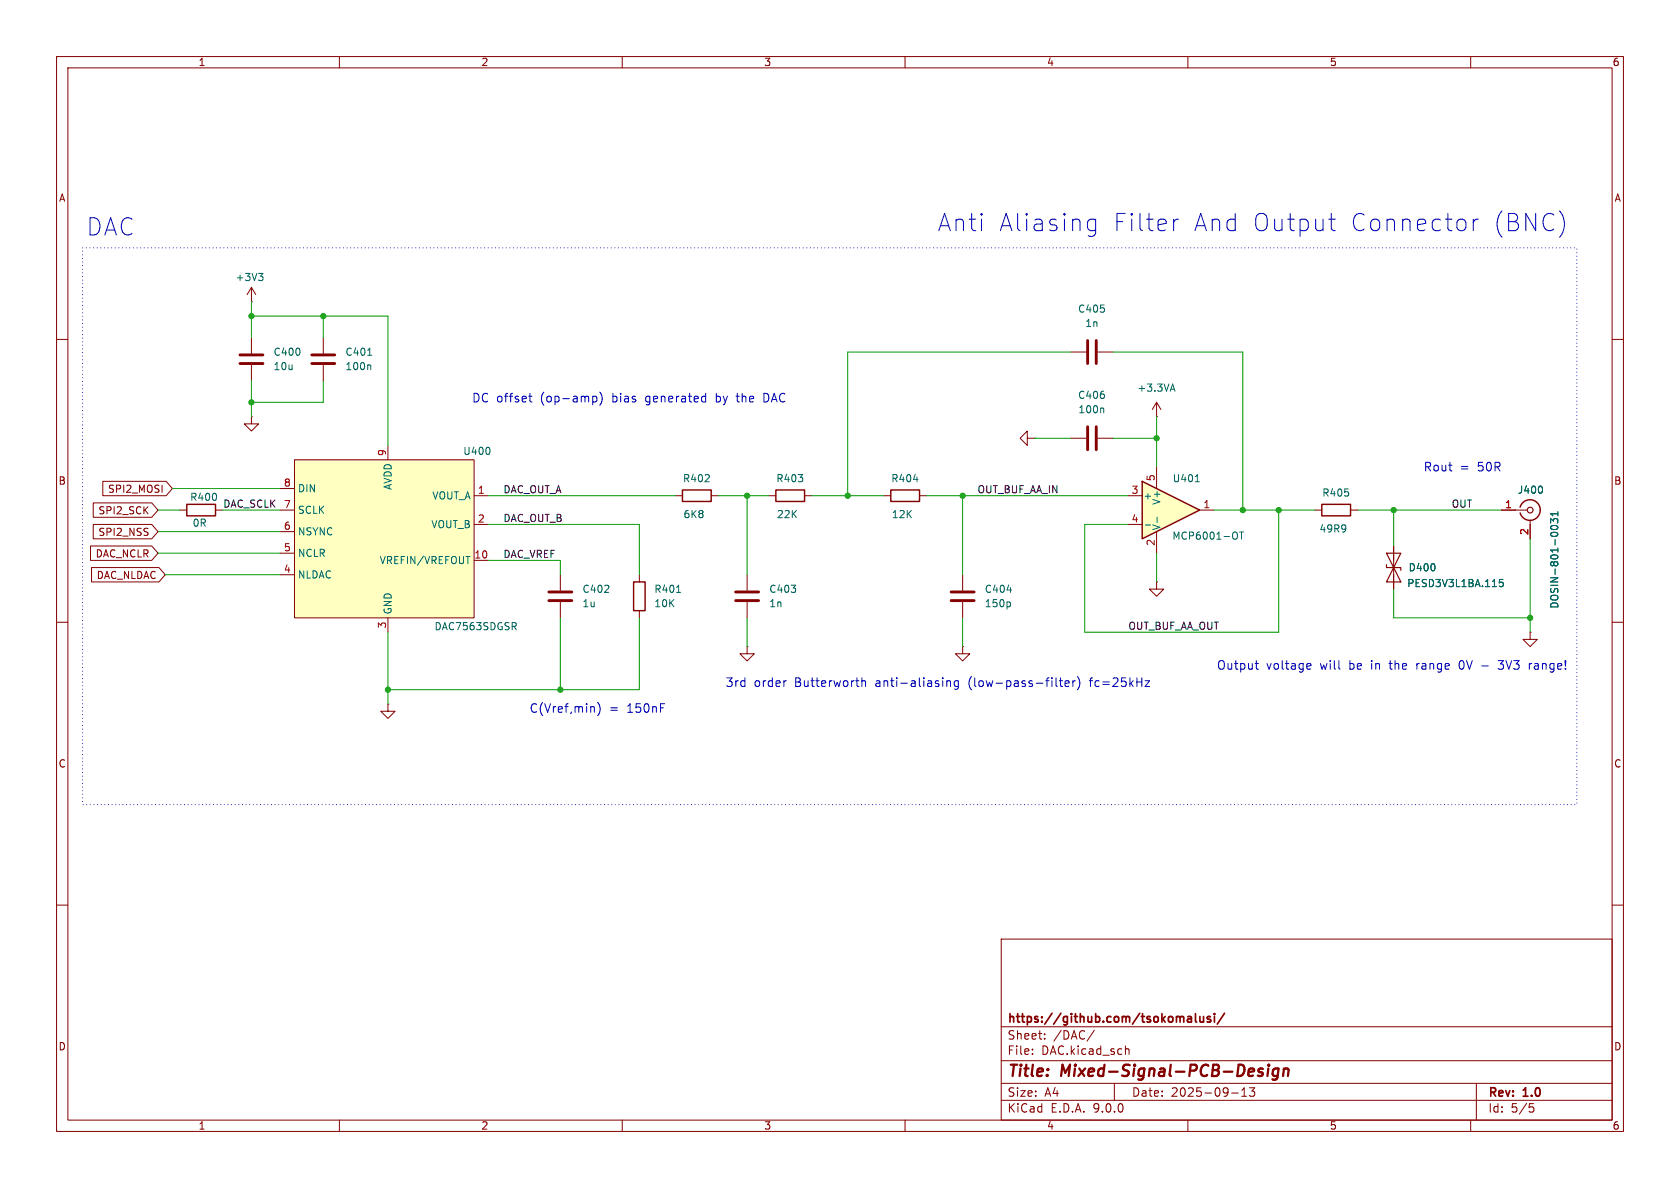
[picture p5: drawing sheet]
<svg xmlns="http://www.w3.org/2000/svg" width="297mm" height="210mm" viewBox="0 0 297 210" stroke-linecap="round" stroke-linejoin="round" font-family="sans-serif">
<g fill="none" stroke="#840000" stroke-width=".18">
<path d="M10 10h277v190h-277zM12 12h273v186h-273zM60 10v2M110 10v2M160 10v2M210 10v2M260 10v2M10 60h2M189.2 62.2h2.8M194.1 62.2h2.7M204.5 73.7h.1M204.5 71.1l-.8 1.3"/>
<path d="M204.5 71.1l.7 1.3M204.5 71.1v2.6M285 60h2M10 110h2M113 101.6v1.3M113 108v1.2M204.5 102.9v1.2h1.2l-1.2 1.3-1.3-1.3h1.3M204.5 102.9h.1M270.5 111.8v1.2h1.3l-1.3 1.3-1.3-1.3h1.3M270.5 111.8h.1M285 110h2M68.6 124.5v1.2h1.2l-1.2 1.3-1.3-1.3h1.3"/>
<path d="M68.6 124.5h.1M10 160h2M177 166h108v32h-108zM285 160h2M60 198v2M110 198v2M160 198v2M177 194.5h108M177 191.5h108M177 187.5h108M177 181.5h108M182.5 186.3v.1"/>
<path d="M182.5 185.5v.1M184.7 183.6v.1M184.7 182.8v.1M193.5 182.1l-1.3 2M197 191.5v3M199 185.5l.2-.1 .3 .1 .1 .9M210 198v2M217.7 193.2h1.2M219.5 193.8h.9M219.5 192.7l.5-.4v1.5M221.8 192.3l-.5 .6 .4 .1v.7l-.2 .1h-.4l-.2-.1M260 198v2"/>
<path d="M261 191.5v6.5M270.4 195.1h.7M270.5 195.7h.4l.3 .3-.2 .5-.5 .1"/>
</g>
<path d="M222.7 189.5l.5 .1v.3l-.3 .3h-.4M222.8 188.9l.5 .1M224.2 188.9l-.1 1.3M224.3 188.2v.2M224.3 188.2l-.1 .1 .1 .1M224.3 188.2l.1 .1-.1 .1M226 189a.66 .66 0 0 0-1 .3v.5l.1 .3 .2 .1 .6-.1M226 188.9l-.2 1.6a.6 .6 0 0 1-.9 .3M227 189.1a.49 .49 0 0 1 .8 .1l-.1 1M227 188.9l-.2 1.3" fill="none" stroke="#840000" stroke-width=".4"/>
<path d="M210.1 179.7h.3l.2 .2v.8M211.3 179.2v1.3l.3 .2M212.1 179.7l.1 .9 .4 .1 .2-.2M212.8 179.7v1M214 179.8l-.4-.1-.2 .2 .1 .2 .5 .2v.3h-.6M214.7 179.2v.1M214.7 179.7v1M216.5 179.1l-1.3 1.9M210.6 180.6l-.5 .1M210.6 180l-.5 .1" fill="none" stroke="#840000" stroke-width=".3"/>
<path d="M207 68.8h.6M207.3 67.9l.4 1.3M119.6 104.7h.7" fill="none" stroke="#006464" stroke-width=".18"/>
<path d="M192.3 60.2v4.1M193.8 60.2v4.1" fill="none" stroke="#840000" stroke-width=".51"/>
<path d="M112 102.9h2v5.1h-2z" fill="none" stroke="#840000" stroke-width=".25"/>
<path d="M52.1 81.3h31.7v27.9h-31.7z" fill="#ffffc2"/>
<g fill="none" stroke="#840000" stroke-width=".18">
<path d="M44.4 53.3h.1M44.4 50.8l-.7 1.3M44.4 50.8l.8 1.3M44.4 50.8v2.5M44.4 59.7v2.8M57.1 59.7v2.8M44.4 73.7v1.2h1.3l-1.3 1.3-1.2-1.3h1.2M44.4 73.7h.1M44.4 64.5v2.8M57.1 64.5v2.8M68.6 78.7v2.6M181.6 77.5v-1.3l-1.3 1.3 1.3 1.2v-1.2h1.3"/>
<path d="M182.9 77.5h.1M189.2 77.5h2.8M194.1 77.5h2.7M31.7 90.2h1.3M38.1 90.2h1.3M49.5 86.4h2.6M49.5 90.2h2.6M49.5 94h2.6M49.5 97.8h2.6M52.1 81.3h31.7v27.9h-31.7zM83.8 99.1h2.6M83.8 87.6h2.6"/>
<path d="M83.8 92.7h2.6M119.4 87.6h1.2M125.7 87.6h1.3M135.9 87.6h1.3M142.2 87.6h1.3M156.2 87.6h1.3M162.6 87.6h1.2M232.4 90.2h1.3M238.8 90.2h1.2M246.4 96.5v7.6M265.4 90.2h4.6M270.5 91.9v3.4"/>
<path d="M49.5 101.6h2.6M68.6 109.2v2.6M99.1 101.6v2.8M99.1 106.4v2.8M132.1 114.3v1.3h1.2l-1.2 1.2-1.3-1.2h1.3M132.1 114.3h.1M132.1 101.6v2.8M132.1 106.4v2.8M170.2 114.3v1.3h1.2l-1.2 1.2-1.3-1.2h1.3M170.2 114.3h.1M170.2 101.6v2.8M170.2 106.4v2.8"/>
</g>
<g fill="none" stroke="#006464" stroke-width=".18">
<path d="M45.7 48.3h.8l-.4 .5M46.3 48.8l.2 .3v.3l-.2 .2M65 62.8h.7M65.4 64.5l.1 .2v.6M86.6 79.3v.8M194.9 72.1l.2 .2v.7M82.4 98.4h.7M161.5 84.7h.8M272.6 86l.1 .4-.1 .7M274.1 92.5v-.8l.5 .4 .1-.4h.6l.1 .2-.1 .6M274.2 93.1a.75 .75 0 0 1 1.2 .2 .72 .72 0 0 1-1.3-.1zM275.4 90.5v.7"/>
<path d="M275.4 90.8h-1.3l.4 .4M90.8 110.7l.5 .6M91.2 110.2v.4M178 104.3h.8M178.4 106.4l.2 .3v.3l-.2 .3M265.7 102.4h-.6l-.1 .6 .2-.1 .4 .1 .2 .2-.1 .4-.2 .1-.5-.1"/>
</g>
<path d="M33 89.2h5.1v2h-5.1zM120.6 86.6h5.1v2h-5.1zM137.2 86.6h5v2h-5zM157.5 86.6h5.1v2h-5.1zM233.7 89.2h5.1v2h-5.1zM268.7 89.7a1.81 1.81 0 0 1 2.8-1 1.81 1.81 0 0 1 0 2.9 1.81 1.81 0 0 1-2.8-.9" fill="none" stroke="#840000" stroke-width=".25"/>
<path d="M42.4 62.7h4.1M42.4 64.3h4.1M55.1 62.7h4.1M55.1 64.3h4.1M192.3 75.4v4.1M193.8 75.4v4.1M97 104.6h4.1M97 106.2h4.1M130 104.6h4.1M130 106.2h4.1M168.1 104.6h4.1M168.1 106.2h4.1" fill="none" stroke="#840000" stroke-width=".51"/>
<g fill="none" stroke="#840000" stroke-width=".2">
<path d="M245.1 99.8v.5h2.5v.5M245.1 97.8h2.5l-1.2 2.5zM246.4 100.3l1.2 2.6h-2.5z"/>
<circle cx="270.5" cy="90.2" r=".51"/>
</g>
<path d="M201.9 85.1l10.2 5.1-10.2 5.1z" fill="#ffffc2"/>
<path d="M201.9 85.1l10.2 5.1-10.2 5.1z" fill="none" stroke="#840000" stroke-width=".25"/>
<g fill="none" stroke="#840000" stroke-width=".18">
<path d="M16 96.5h10.8l1.1 1.3-1.1 1.3h-10.8zM16.5 88.9h10.3l1.1 1.3-1.1 1.2h-10.3zM16.5 92.7h10.3l1.1 1.3-1.1 1.3h-10.3zM18.2 85.1h11.2l1.1 1.3-1.1 1.2h-11.2zM199.4 87.6h2.5M199.4 92.7h2.5M204.5 82.6v3.8M204.5 94v3.8M212.1 90.2h2.5M246.4 96.5v2.6M265.4 90.2h2.6M270.5 92.7v2.6"/>
<path d="M16.2 100.3h11.9l1.1 1.3-1.1 1.3h-11.9zM246.4 101.6v2.5"/>
</g>
<path d="M202.5 92.8h.9M204.6 91.4v1M211.3 85.2h.7M218.6 94.1a.9 .9 0 0 1 0 1.2M219.1 94.1h.7M219.5 94.1v1.2M272.6 86l.1 .4-.1 .7M274.1 92.5v-.8l.5 .4 .1-.4h.6l.1 .2-.1 .6M274.2 93.1a.75 .75 0 0 1 1.2 .2 .72 .72 0 0 1-1.3-.1zM275.4 90.5v.7M275.4 90.8h-1.3l.4 .4M265.7 102.4h-.6l-.1 .6 .2-.1 .4 .1 .2 .2-.1 .4-.2 .1-.5-.1" fill="none" stroke="#006464" stroke-width=".18"/>
<g fill="none" stroke="#009600" stroke-width=".18">
<path d="M44.4 55.9h24.2v22.8M44.4 53.3v6.4M57.1 55.9v3.8M44.4 67.3v6.4M57.1 67.3v3.8h-12.7M182.9 77.5h6.3M189.2 62.2h-39.3v25.4M196.8 62.2h22.9v28M196.8 77.5h7.7M204.5 73.7v8.9M27.9 90.2h3.8M27.9 97.8h21.6"/>
<path d="M27.9 94h21.6M30.5 86.4h19M39.4 90.2h10.1M86.4 99.1h12.7v2.5M86.4 92.7h26.6v8.9M86.4 87.6h33M127 87.6h8.9M132.1 87.6v14M143.5 87.6h12.7M163.8 87.6h35.6M170.2 87.6v14M204.5 97.8v5.1"/>
<path d="M214.6 90.2h17.8M226.1 90.2v21.6h-34.3v-19.1h7.6M240 90.2h25.4M246.4 90.2v6.3M270.5 95.3v16.5M29.2 101.6h20.3M68.6 111.8v12.7M99.1 109.2v12.7M113 109.2v12.7h-44.4M132.1 109.2v5.1M170.2 109.2v5.1M246.4 104.1v5.1h24.1"/>
</g>
<g fill="none" stroke="#0000c2" stroke-width=".18">
<path d="M192.5 38.9l.3-.2h.6l.3 .2M193.7 38.7v2.5a.83 .83 0 0 1-1.3 .4M207.5 38.7v2.1M208.4 38.7a.78 .78 0 0 0-.9 .6M234.9 38.7h1.2M235.3 37.7v2.6l.2 .3 .6 .2M259 39l.2 .3v.9l-.2 .3M260.5 38.7v2.1M261.3 38.7a.78 .78 0 0 0-.8 .6M275.8 37.4a3.6 3.6 0 0 1 0 4.4M192.5 40.6l.3 .2h.6l.3-.2M93.5 70h.6"/>
<path d="M93.7 69.5v1.3l.4 .3M104.8 70.1l.4-.1 .3 .3v.5l-.1 .2h-.6M106 69.3a1.75 1.75 0 0 1 0 2.3M124.3 70l.5 .1M124.8 71l-.5 .1M124.8 69.5v1.6M135.4 69.5h-.3v1.6h.3M152.4 119.8v1.6M186.7 119.8v1.3l.2 .3M187.5 119.8v1.3l.4 .3M190.5 119.6a1.75 1.75 0 0 1 0 2.3M221.9 117.3h.6"/>
<path d="M222.1 118.1l.4 .2M231.2 117.3l.5 .1 .1 .2-.8 .2M231.7 118.2l-.5 .1M258 117.1v.9M264.8 118.2l.3 .1h.4M264.8 116.8h1M270.8 117.3l-.3 .1-.1 .2M104.9 124.9l.2 .2v.8M105.7 124.2a1.75 1.75 0 0 1 0 2.3M138.9 120.3h.1M152.4 120.5l.2-.2 .3 .1 .1 1M167.4 120.5l.2-.2 .4 .1v1"/>
<path d="M167.4 120.3v1.1M169.4 120.4l-.4-.1-.3 .3v.5l.1 .2h.6M169.4 120.3v1.3l-.3 .3-.3-.1M187.3 120.3h.6M188.3 120.8l.7-.1-.1-.3-.4-.1-.2 .3 .1 .7h.5M189.7 120.3v1.1M190.1 120.3l-.3 .1-.1 .2M202.4 120.3h.8l-.8 1.1h.8"/>
</g>
<path d="M14.6 43.8h264.2v98.4h-264.2z" fill="none" stroke="#0000c2" stroke-width=".18" stroke-dasharray="0 .6"/>
<g fill="#009600" stroke="#009600" stroke-width=".18">
<circle cx="226.1" cy="90.2" r=".46"/>
<circle cx="246.4" cy="90.2" r=".46"/>
<circle cx="270.5" cy="109.2" r=".46"/>
<circle cx="99.1" cy="121.9" r=".46"/>
<circle cx="68.6" cy="121.9" r=".46"/>
<circle cx="132.1" cy="87.6" r=".46"/>
<circle cx="149.9" cy="87.6" r=".46"/>
<circle cx="170.2" cy="87.6" r=".46"/>
<circle cx="204.5" cy="77.5" r=".46"/>
<circle cx="219.7" cy="90.2" r=".46"/>
<circle cx="57.1" cy="55.9" r=".46"/>
<circle cx="44.4" cy="55.9" r=".46"/>
<circle cx="44.4" cy="71.1" r=".46"/>
</g>
<g font-size="4.2" fill="#0000c2">
<text x="15.3" y="41.9">DAC</text>
<text x="165.8" y="41.1">Anti</text>
<text x="176.5" y="41.1">Aliasing</text>
<text x="196.5" y="41.1">Filter</text>
<text x="210.6" y="41.1">And Output</text>
<text x="238" y="41.1">Connector</text>
<text x="263.1" y="41.1">(BNC)</text>
</g>
<g font-size="2.8" fill="#840000">
<text x="178" y="190.9">Title:</text>
<text x="187.7" y="190.9">Mixed-Signal-PCB-Design</text>
</g>
<g font-size="2.1" fill="#0000c2">
<text x="83.4" y="71.4">DC offset</text>
<text x="95.6" y="71.4">(op-amp)</text>
<text x="108.4" y="71.4">bias</text>
<text x="114.4" y="71.4">generated</text>
<text x="127" y="71.4">by</text>
<text x="130.8" y="71.4">the</text>
<text x="135.7" y="71.4">DAC</text>
<text x="251.6" y="83.5">Rout</text>
<text x="258.1" y="83.5">=</text>
<text x="261.3" y="83.5">50R</text>
<text x="215.1" y="118.6">Output</text>
<text x="223.9" y="118.6">voltage</text>
<text x="233.4" y="118.6">will</text>
<text x="238.7" y="118.6">be</text>
<text x="242.7" y="118.6">in</text>
<text x="246.1" y="118.6">the</text>
<text x="251" y="118.6">range</text>
<text x="258.7" y="118.6">0V -</text>
<text x="265.9" y="118.6">3V3</text>
<text x="271.4" y="118.6">range!</text>
<text x="128.2" y="121.6">3rd</text>
<text x="133.3" y="121.6">order</text>
<text x="140.5" y="121.6">Butterworth</text>
<text x="154.9" y="121.6">anti-aliasing</text>
<text x="171.5" y="121.6">(low-pass-filter)</text>
<text x="193.1" y="121.6">fc=25kHz</text>
<text x="93.5" y="126.2">C(Vref,min)</text>
<text x="107.7" y="126.2">=</text>
<text x="110.9" y="126.2">150nF</text>
</g>
<g font-size="2.1" fill="#840000">
<text x="178" y="184">Sheet:</text>
<text x="178" y="181.2">https://github.com/tsokomalusi/</text>
<text x="186.2" y="184">/DAC/</text>
<text x="178" y="186.7">File:</text>
<text x="184.1" y="186.7">DAC.kicad_sch</text>
<text x="178" y="196.9">KiCad</text>
<text x="178" y="194.1">Size:</text>
<text x="184.7" y="194.1">A4</text>
<text x="185.7" y="196.9">E.D.A.</text>
<text x="193.3" y="196.9">9.0.0</text>
<text x="200" y="194.1">Date:</text>
<text x="207" y="194.1">2025-09-13</text>
<text x="263" y="194.3">Rev:</text>
<text x="263" y="196.9">Id:</text>
<text x="267.1" y="196.9">5/5</text>
<text x="269.4" y="194.3">1.0</text>
</g>
<g font-size="1.8" fill="#840000">
<text x="35" y="11.9">1</text>
<text x="85" y="11.9">2</text>
<text x="135" y="11.9">3</text>
<text x="185" y="11.9">4</text>
<text x="235" y="11.9">5</text>
<text x="285" y="11.9">6</text>
<text x="10.3" y="35.9">A</text>
<text x="285.3" y="35.9">A</text>
<text x="10.3" y="85.9">B</text>
<text x="19" y="87.3">SPI2_MOSI</text>
<text x="285.3" y="85.9">B</text>
<text x="17.3" y="91.1">SPI2_SCK</text>
<text x="17.3" y="94.9">SPI2_NSS</text>
<text x="16.8" y="98.7">DAC_NCLR</text>
<text x="17" y="102.6">DAC_NLDAC</text>
<text x="10.3" y="135.9">C</text>
<text x="285.3" y="135.9">C</text>
<text x="10.3" y="185.9">D</text>
<text x="285.3" y="185.9">D</text>
<text x="35" y="199.9">1</text>
<text x="85" y="199.9">2</text>
<text x="135" y="199.9">3</text>
<text x="185" y="199.9">4</text>
<text x="235" y="199.9">5</text>
<text x="285" y="199.9">6</text>
</g>
<g font-size="1.8" fill="#006464">
<text x="41.6" y="49.9">+3V3</text>
<text x="190.5" y="55.5">C405</text>
<text x="191.8" y="58">1n</text>
<text x="48.3" y="63.1">C400</text>
<text x="48.3" y="65.6">10u</text>
<text x="61" y="63.1">C401</text>
<text x="61" y="65.6">100n</text>
<text x="190.5" y="70.7">C406</text>
<text x="201" y="69.4">+3.3VA</text>
<text x="190.5" y="73.3">100n</text>
<text x="81.8" y="80.6">U400</text>
<text x="33.5" y="88.7">R400</text>
<text x="52.6" y="87.2">DIN</text>
<text x="69.4" y="86.7" transform="rotate(-90 69.4 86.7)">AVDD</text>
<text x="76.3" y="88.5">VOUT_A</text>
<text x="120.6" y="85.4">R402</text>
<text x="137.1" y="85.4">R403</text>
<text x="157.5" y="85.4">R404</text>
<text x="202.1" y="88.5">+</text>
<text x="205.3" y="89.4" transform="rotate(-90 205.3 89.4)">V+</text>
<text x="207.2" y="85.4">U401</text>
<text x="233.7" y="88">R405</text>
<text x="268.2" y="87.5">J400</text>
<text x="34" y="93.3">0R</text>
<text x="52.6" y="91">SCLK</text>
<text x="52.6" y="94.8">NSYNC</text>
<text x="76.2" y="93.6">VOUT_B</text>
<text x="120.7" y="91.8">6K8</text>
<text x="137.2" y="91.8">22K</text>
<text x="157.6" y="91.8">12K</text>
<text x="205.3" y="93.9" transform="rotate(-90 205.3 93.9)">V-</text>
<text x="207.2" y="95.6">MCP6001-OT</text>
<text x="233.2" y="94.3">49R9</text>
<text x="52.6" y="98.7">NCLR</text>
<text x="67" y="99.9">VREFIN/VREFOUT</text>
<text x="248.9" y="101.2">D400</text>
<text x="52.6" y="102.5">NLDAC</text>
<text x="102.9" y="105">C402</text>
<text x="102.9" y="107.5">1u</text>
<text x="115.6" y="105">R401</text>
<text x="115.6" y="107.5">10K</text>
<text x="135.9" y="105">C403</text>
<text x="135.9" y="107.5">1n</text>
<text x="174" y="105">C404</text>
<text x="174" y="107.5">150p</text>
<text x="248.7" y="104">PESD3V3L1BA.115</text>
<text x="275.7" y="107.7" transform="rotate(-90 275.7 107.7)">DOSIN-801-0031</text>
<text x="69.4" y="108.7" transform="rotate(-90 69.4 108.7)">GND</text>
<text x="76.7" y="111.6">DAC7563SDGSR</text>
</g>
<g font-size="1.8" fill="#a90000">
<text x="68.3" y="80.7" transform="rotate(-90 68.3 80.7)">9</text>
<text x="50.1" y="86.1">8</text>
<text x="50.1" y="89.9">7</text>
<text x="84.4" y="87.4">1</text>
<text x="200" y="87.4">3</text>
<text x="204.2" y="85.2" transform="rotate(-90 204.2 85.2)">5</text>
<text x="212.7" y="89.9">1</text>
<text x="266" y="89.9">1</text>
<text x="50.1" y="93.7">6</text>
<text x="84.4" y="92.5">2</text>
<text x="200" y="92.5">4</text>
<text x="270.3" y="94.7" transform="rotate(-90 270.3 94.7)">2</text>
<text x="50.1" y="97.5">5</text>
<text x="50.1" y="101.3">4</text>
<text x="83.8" y="98.8">10</text>
<text x="204.2" y="96.6" transform="rotate(-90 204.2 96.6)">2</text>
<text x="68.3" y="111.2" transform="rotate(-90 68.3 111.2)">3</text>
</g>
<g font-size="1.8" fill="#0f0f0f">
<text x="39.4" y="89.8">DAC_SCLK</text>
<text x="88.9" y="87.3">DAC_OUT_A</text>
<text x="172.7" y="87.3">OUT_BUF_AA_IN</text>
<text x="256.5" y="89.8">OUT</text>
<text x="88.9" y="92.4">DAC_OUT_B</text>
<text x="88.9" y="98.7">DAC_VREF</text>
<text x="199.4" y="111.4">OUT_BUF_AA_OUT</text>
</g>
</svg>
